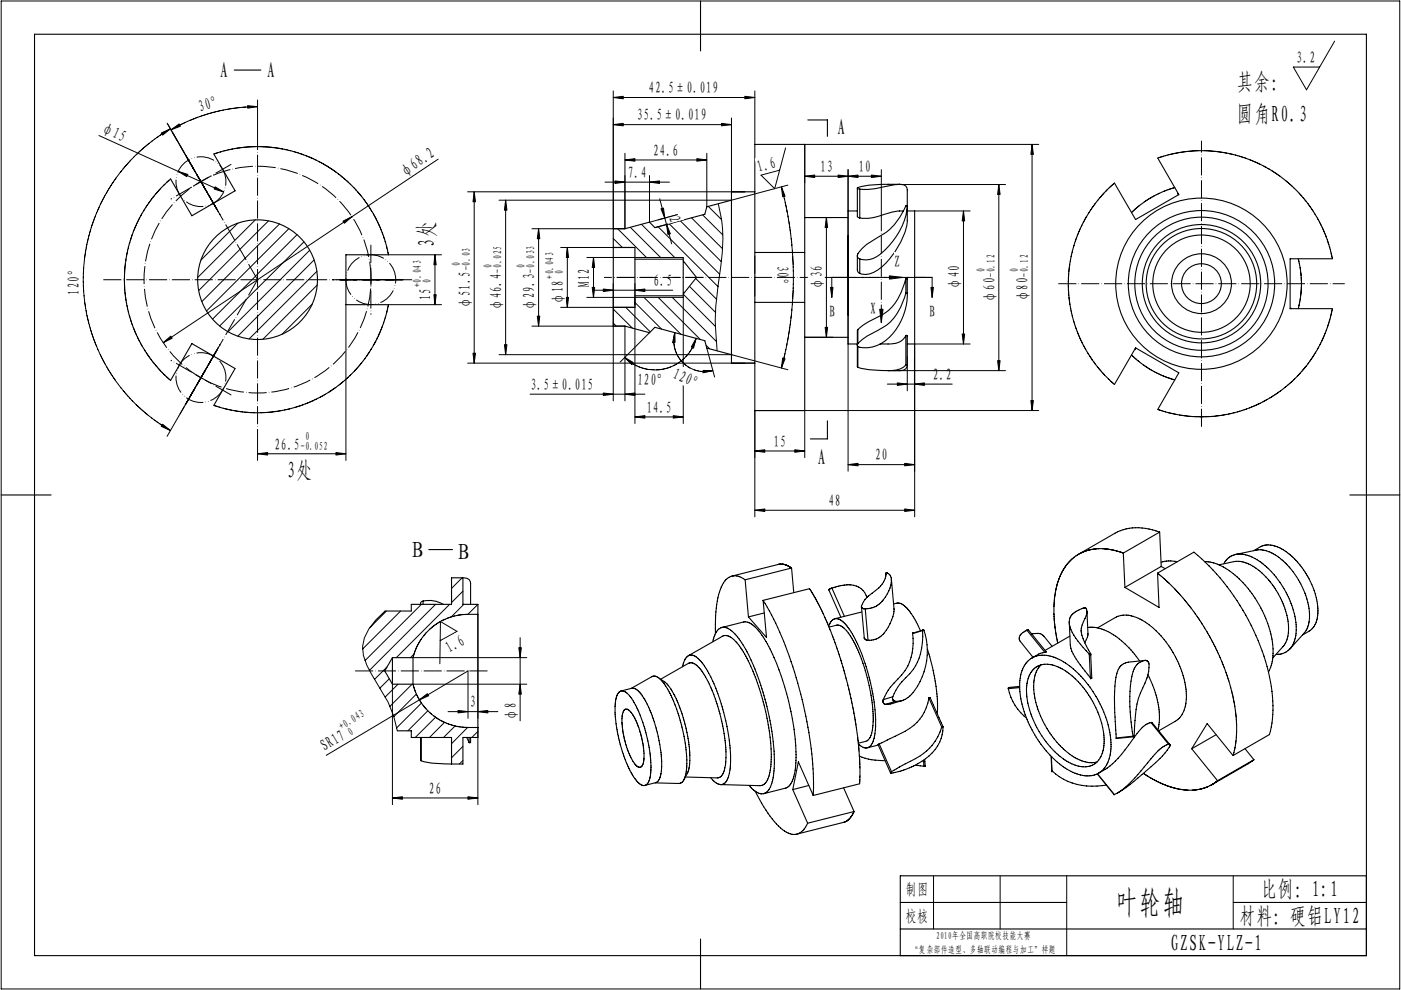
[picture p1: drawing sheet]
<svg xmlns="http://www.w3.org/2000/svg" width="297mm" height="210mm" viewBox="0 0 297 210" stroke-linecap="round" stroke-linejoin="round" font-family="sans-serif">
<g fill="none" stroke="#000" stroke-width=".23">
<path d="M7.3 7.3h282.4v195.4h-282.4zM49.7 14.9h5.6M148.5 .2v10.6M34.1 40l2.1-2 4.5 7.8 9.1-5.3-4.5-7.8 4.5-1.2 4.3-.4 2.5 .1 3.1 .4 2.8 .6 2.3 .8 2.2 1 2.6 1.4 2.4 1.6 1.8 1.6 2.8 3 2.6 3.8 1.9 4.2 1.3 4.4h-9.1v10.6h9.1l-1.1 4-1.6 3.8-1.9 3.1-2.6 3.2-2.1 2-1.9 1.5-2.9 1.8-2.2 1.1-2.4 1-2.4 .6-3.1 .6-2.9 .2h-2.4l-2.4-.3-2.6-.5-2.6-.7 4.5-7.8-9.1-5.3-4.5 7.8-.9-.8-1.7-1.8-1.9-2.2-1.7-2.7-1.1-2.1-1-2.5-.8-3-.5-2.7-.2-2.6v-2.9l.3-2.4 .5-2.6 1.1-3.3 1.2-2.6 1.4-2.5 1.6-2.2zM160 30.6h10.6v56.5h-10.6zM171.3 25.4h4.1v3.5M181.8 39.9v6l.5 .3M181.8 39.9l.5 .2M188.3 39.1h2.5M188.4 39.1a16.6 16.6 0 0 0-6.6 .8M190.8 39.1a1.35 1.35 0 0 1 1.6 1.2v6.5a15.9 15.9 0 0 1-7.2 11l-1 .3-.9 .1-1-.2M190.8 39.1l-1 .1a26.8 26.8 0 0 1-7.5 .9"/>
<path d="M249.1 39.8l-2.4 .8-2.5 1.2-2.7 1.9-1.6 1.4M130 52.5h4.6v12.7h-4.6M134.6 55h10.3M144.9 54.6v8.5M144.9 55.3l2.8 3.5-2.8 3.6M155.1 42.5l-5.2 1.4-.5 1.5-10.5 2.9-1.2-1.2-5.2 1.4h-2.5v20.7h2.5l5.2 1.4 1.2-1.2 10.5 2.9 .5 1.5 5.3 1.5M160 40.7h-4.9v36.3h4.9M160 53.6h10.6M170.6 46.1h9.2M176.4 58.8h3.5M181.8 54.2a8.3 8.3 0 0 1 4.3-3.8 13.4 13.4 0 0 0 6-6.8h.2a14.4 14.4 0 0 1-6.4 10.8 4.3 4.3 0 0 1-3.6 .5M181.8 54.2a.65 .65 0 0 0 .5 .7"/>
<path d="M181.8 54.2v3.3l.5 .5M181.8 44.7h-2v28.3h2M182.3 40.1v6.1M182.3 54.9v3.1M191.5 44.7a24.8 24.8 0 0 0-6.5 1.5l-1.7 .1-1-.1M192.1 59.1a11.9 11.9 0 0 1-4.8 7.5 23.9 23.9 0 0 0-5.4 3.3M192.1 59.1l.2-.1 .1 .2M192.1 59.1v3.1M192.4 59.1v3.1M192.4 44.7h1.5v28.3h-1.5M194.1 58.8h3.5M234.9 40.1l1.4-1.3 4.5 7.8 9.1-5.3-4.4-7.8 3.5-.9 2.6-.5 2.4-.1 3.9 .1 2.6 .5 2.4 .5 2.5 .9 4.3 2.2 2.9 2.2 1.9 1.6 2.8 3.2 2.3 3.5 1.8 4.2 1.1 4h-9v10.6h9l-1.1 3.9-1.5 3.6-2.1 3.5-2.7 3.2-2.1 2-2.1 1.6-2.3 1.5-2.3 1.2-2.3 .8-3 .9-3.4 .6-2.6 .1-4.6-.3-2.6-.6-2.3-.7 4.4-7.7-9.1-5.3-4.5 7.8-1.3-1.2-1.5-1.6-1.9-2.5-1.4-2.2-1.2-2.4-.9-2.2-.9-3.1-.5-3.1-.2-2.6 .2-3.7 .4-2.6 .7-2.8 1-2.5 1.4-2.8 1.4-2.3 1.6-2.1z"/>
<path d="M249.8 41l.1 .3M275.2 54.9l.5 2.2 .2 2.6-.1 2.7-.6 3.1M134.6 62.7h10.3M160 64.1h10.6M170.6 71.5h9.2M181.9 69.9v8M181.9 69.9v3M181.9 73.5v4.4M192.1 62.2a11.6 11.6 0 0 1-7.5 8.7l-1.4 .8-1.3 1.2M192.1 62.2l.2-.1a12.1 12.1 0 0 1-5.4 10.7 5.8 5.8 0 0 1-5 .7v-.6M192.1 71.2a3.6 3.6 0 0 1-3.8 1.8h-1.7M192.1 71.2h.3"/>
<path d="M192.1 77.4a5.3 5.3 0 0 1-4.5 1.2l-3.4-.2-2.3-.5M192.1 77.4h.3M192.1 71.2v6.2M192.4 77.4a1.29 1.29 0 0 1-1.6 1.2h-2.5M192.4 71.2v6.2M239.9 75.3l1.6 1.4 2.7 1.9 2.3 1.1 2.6 .9M240.8 73.8l-.2 .2M273.5 65.4l.3 .1M175.4 89.3v3.8h-3.6M.3 105h10.5M90.9 116.6h5M165.8 119.6l-.7 .1-9.9 2.5"/>
<path d="M165.8 119.6v.1M165.8 119.7h.3M166.1 119.7h.1M166.1 119.7l1.7 .8M166.3 119.7h.1M166.5 119.8h.1M166.9 120h.1M228.7 117.5l-1.5 1.1-1.2 1.3-1.2 2.1-.8 2.5-.4 2.5-.1 3.2 .2 2.9 .6 3.3M238.2 117.3l-3.1-.8-2.2-.1-2.2 .3-2 .8M238.2 117.3l.3 7.3M245.9 112.9a11.1 11.1 0 0 0-9.5 .2l-7.7 4.4M245.9 112.9l-7.7 4.4"/>
<path d="M245.9 112.9l.3 7.2M249.6 119.1a6.6 6.6 0 0 0-3.4 .2M255.4 119.1a12 12 0 0 1 8.1 4.5 23.2 23.2 0 0 1 6.4 15 8.1 8.1 0 0 1-1 3.9M258.4 119.8l3.2-.7a7.8 7.8 0 0 1 6.5 3 16.7 16.7 0 0 1 5.1 12.2l-.3 1.2-.4 1-2.6 3.1M262 117.6l4.3-.9a7.4 7.4 0 0 1 6.1 2.6 16.6 16.6 0 0 1 5.2 12.2l-.3 1.5-.5 .9-3.3 3.7a3.7 3.7 0 0 1-3 1.2M262 117.6a8.5 8.5 0 0 1 6.9 3 18.7 18.7 0 0 1 5.9 13.8l-.5 2-.6 1M262 117.6a3.6 3.6 0 0 0-2.5 2M265.8 116.8l1.4-.8a5.1 5.1 0 0 1 5.5 1 16.8 16.8 0 0 1 6.7 13.1 4.5 4.5 0 0 1-1.9 3.8l-1.3 .8M286.2 105h10.6M83.2 139.5h4.4M83.2 139.5l-1.6 2.8 1.6 2.8M83.2 139.5v5.6"/>
<path d="M87.6 139.5v5.6M89.7 127.5l1.3-.1 1.2 .1 1.8 .7M89.7 127.5l-.4 .2-.1 .5M89.7 127.5v.7M98.1 122.6a1.36 1.36 0 0 1 1.7 1.1v4.5M98.1 122.6v5.6h3.2v28.2h-3.2v5.7h-2.4M98.1 122.6h-2.4v5.6h-8.5v1.4h-5.6M101.3 130.3h-3.1l-1.9 .4-2.4 .8-1.8 1.1-1.8 1.7-.9 1.2-1 1.6-.8 2.4M145.9 139.1a2.14 2.14 0 0 1 2.5 1 30.5 30.5 0 0 1 5.5 12.8 28.4 28.4 0 0 1 .7 11.4l-.2 .6a1.78 1.78 0 0 1-1.6 1.5M145.9 139.1l7.2-4.1a2.17 2.17 0 0 1 2.7 .9 29.2 29.2 0 0 1 5.6 11.6 39.9 39.9 0 0 1 1.9 15.9 3.6 3.6 0 0 1-1.8 3.2l-8.7-.2M145.9 139.1l-.6 .7-.6 1.6M153 133.1a3.4 3.4 0 0 0-1.9 3"/>
<path d="M153 133.1a3.4 3.4 0 0 1 3.1 1.7 40.4 40.4 0 0 1 6.5 15 39.7 39.7 0 0 1 1.2 15.6 3.4 3.4 0 0 1-1.9 2.9M153 133.1l4.6-1.2a3.5 3.5 0 0 1 3.1 1.7 41.6 41.6 0 0 1 6.7 15.8 38.6 38.6 0 0 1 1 14.9 3.4 3.4 0 0 1-1.9 2.9l-4.6 1.1M155.2 122.2a4.4 4.4 0 0 0-2.7 3.4 27.2 27.2 0 0 0-.8 8.8M155.2 122.2a3.3 3.3 0 0 1 2.8 .8M158 123l.7 7.9M161.8 127.3a79.1 79.1 0 0 1 9.5 27 64.4 64.4 0 0 1 1.1 14.4M161.8 127.3l9.8-2.4 .3 .3 1.8 3.2 1.5 3.2 1.6 4.1 1.4 4.1 2.2 8.4 .9 4.3 .7 5.1M161.8 127.3l.7 7.9-3.8-4.3M162 130l-3.3 .9M167.1 120v.1M167.8 120.5l-9.8 2.5M167.8 120.5l.5 5.2"/>
<path d="M175.7 125.1h.1M175.7 125.1l2.6 5.8M175.8 133l1.9-.4a5.1 5.1 0 0 1 3 2.9 37.2 37.2 0 0 1 4.3 18.7l-.3 1.8-.6 .9-.5 .3-1.6 .4M176.1 124.8l-.4 .3M176.1 124.8h.1M176.3 124.8h-.2M176.3 124.8h.1M176.4 124.7l1.7-.5a4.5 4.5 0 0 1 5.7 2.5M176.4 124.7l2.6 6M176.4 124.7l-.1 .1M177 131.2a2.24 2.24 0 0 0-1.3 1.6M177 131.2a3.3 3.3 0 0 1 2.8 1.9 38.8 38.8 0 0 1 5.4 15.2 18.4 18.4 0 0 1-.2 9.2 1.73 1.73 0 0 1-1.1 1.1"/>
<path d="M182.6 128.7h.1M182.6 128.7l.4 .4h.4M182.6 128.7l.6 6.6M182.7 129.8l-5.7 1.4M183.2 135.3l.4 .4 .4 .1M183.2 135.3h.1M183.4 129.1l.6 6.7M183.7 135.7v.1M187.8 121.6a4.3 4.3 0 0 1-2.2 3.7l-.7 .5a4.8 4.8 0 0 0-2.3 2.9M187.8 121.6v.3M187.9 121.6h-.1M187.9 121.5h.1"/>
<path d="M187.9 121.5v.1M188 121.5h.1M188.1 121.5h.1M188.1 121.5l.7 .7 .2 .7M189 122.9l.5 6.2a8.2 8.2 0 0 1-3.4 6.3l-1 .3-1.1 .1M189 122.9a6.6 6.6 0 0 1-4.1 6l-1.5 .2M189.5 128.1l.6-.2a3.3 3.3 0 0 1 2.9 1.9l1.1 1.8 1.1 2.2M193.5 134.4a11.4 11.4 0 0 1-4 10.5l-1.2 1.5-1 2M193.5 134.4h.1M193.5 134.3h.1M193.6 134.3h.1M193.6 134.3l-.1 .1"/>
<path d="M195.6 133.8a12.1 12.1 0 0 1-4.4 10.8l-.9 1.2-1 2M195.6 133.8l-2.1 .6M195.6 133.7v.1M195.6 133.7h.1M195.7 133.6h.1M195.7 133.6l-.1 .1M195.7 133.6l-2.1 .7M195.8 133.6l.1 .1M195.8 133.6h.1M195.9 133.7h.1M195.9 133.7a13.9 13.9 0 0 1-3.4 14.2l-1.2 .7M196.6 137.6a39.6 39.6 0 0 1 2.1 13.8"/>
<path d="M217.7 133.7h.1M217.7 133.7a2.06 2.06 0 0 0-1.6 1.9l2.9 3.8M217.7 133.7l3.8 4.7M217.7 133.7l-.5 .3M217.8 133.7h.1M217.9 133.6h.1M217.9 133.6l-.1 .1M218 133.6h.1M218 133.6l-.3 .1M218 133.6l3.8 4.6M218.7 134.5l.3-.1a2.16 2.16 0 0 1 2.3 .6l1.8 2.1M218.8 139.6a6.5 6.5 0 0 1 6.7 .8 22.8 22.8 0 0 1 10 18.5 6.1 6.1 0 0 1-2.6 5.1"/>
<path d="M218.8 139.6a6.5 6.5 0 0 0-2.6 6.1 23 23 0 0 0 10.5 17.7 6.4 6.4 0 0 0 6.2 .6M221.5 138.4h.1M221.5 138.4l-1.3 .3-1.4 .9M221.5 138.3h.1M221.5 138.3v.1M221.6 138.3h.1M221.7 138.3h.1M221.7 138.3h-.1M221.8 138.2h.1M221.8 138.3h-.1M226.7 132.1l.2 4.7a12.2 12.2 0 0 0 3.2 5.5l1.1 1.5M226.7 132.1a9.2 9.2 0 0 0 3 5.2l1.2 1.4"/>
<path d="M226.8 134.9l-5.2 3M230.1 129h.1M230.2 129h-.6a4.8 4.8 0 0 0-2.8 2.1l-.1 1M230.2 129l.1 .1M230.3 129.1h.1M230.3 129.1l.2 .6M230.5 129.7l-.5 1.5a4.5 4.5 0 0 0 0 5l1.2 2.5M230.5 129.7l.2 4.8M230.6 133.1a10.3 10.3 0 0 1 8 3.5l1.6 1.7 1.4 1.9M230.7 134.5h.1M230.7 134.5l-.1 .6-.7 1.2M230.9 138.7l.3 5.1"/>
<path d="M230.9 138.7h.1M231 138.7v.1M231 138.8h.1M231 138.8h.2M231.2 138.8h.1M231.2 138.7h.1M231.2 138.7v.1M231.2 138.7l.3 5.1M232.7 133.2l3.8-2.2a5.8 5.8 0 0 1 6 .7 20.7 20.7 0 0 1 9 16.7 5.5 5.5 0 0 1-2.3 4.6l-3.5 2M245.4 121.6l7.7-4.5a47.9 47.9 0 0 1 16.7 30.6 22.2 22.2 0 0 1-.7 8.1l-7.7 4.5M245.4 121.6l3.7 3.3 4 4.8 3.3 5.2 2.7 5.4 1.8 5.3 1 5.1 .3 3-.1 2.5-.2 1.9-.5 2.2M245.4 121.6l.3 7.2-7.2-4.2"/>
<path d="M246.2 120.1l-7.7 4.5M246.2 120.1l.8 .5M83.2 145.1h4.4M84.2 155h3v1.4h8.5v5.7M87.6 145.1l.8 2.4 1 1.6 1.8 2.1 1.6 1.3 1.9 .9 1.8 .6 2.1 .3h2.7M89.2 156.4v4.9l.1 .1M89.3 156.4v5M99 156.4l.5 1.1M99.5 156.4v1.1M99.8 157.4l-.3 .1M99.8 156.4v1.1M131.7 146.6a2.76 2.76 0 0 0-1.3 2.6 28.8 28.8 0 0 0 4.4 16.2l1 .9 .5 .3h.4"/>
<path d="M131.7 146.6l.1-.1a4.2 4.2 0 0 1 2.8 2.8 29.3 29.3 0 0 1 3.3 15.3l-.5 1.5-.7 .5M131.7 146.6l2.3-.6a2.89 2.89 0 0 1 2.4 1.9 29.2 29.2 0 0 1 3.7 16.2l-.2 .9a1.42 1.42 0 0 1-.9 1l-2.3 .6M132.3 150.6a.87 .87 0 0 1 1.4 .4l.9 1.3 .8 2 .6 2.1 .5 2.6a4.6 4.6 0 0 1-.6 3.7 1.47 1.47 0 0 1-1.6-1.1l-.8-1.5-.7-1.7-.5-1.9-.4-2.3a6.1 6.1 0 0 1 .4-3.6zM139.5 143.7a14.9 14.9 0 0 1 4.1 7.2 29.8 29.8 0 0 1 1.8 13.4l-.4 1.1M139.5 143.7l1.3 .8a11.7 11.7 0 0 1 3.2 5.3l.5 1.2a26.2 26.2 0 0 1 1.5 12.3l-1 2.1M139.5 143.7a1.21 1.21 0 0 0-1.3-.2l-4.4 2.5M140.1 144.1l5.9-3.4a1.57 1.57 0 0 1 1.8 .5 22.9 22.9 0 0 1 4.7 9.7 27.9 27.9 0 0 1 1.1 12.2l-.2 .8a1.45 1.45 0 0 1-1.3 1.1l-6.8-.2M182 157.6l.3 4.5v4.1l-9.9 2.5M182 157.8l.2 .2a2.01 2.01 0 0 0 1.5 .6l2.5-.6M186.3 157.9h-.1l2.6 6M186.3 157.8v.1M186.4 157.8h-.1"/>
<path d="M186.4 157.8l2.6 5.9M187.3 148.4a.69 .69 0 0 0 .4 1M189.3 147.8a.73 .73 0 0 0 .3 .9l.2 .1M189.3 147.8l-2 .6M189.7 148.7h.1M189.8 148.8l-2 .6M191.3 148.6l-1.5 .2M191.3 148.6l-2.5 .7-1.1 .1M197 148.1h.1M197 148.1a9.7 9.7 0 0 1-6.2 7.5l-4.4 2.2M197 148.1l2.7 6.1M197 148h.1"/>
<path d="M197.1 148h-.1M197.1 147.9l.1 .1M197.1 147.9v.1M197.2 148h.1M197.2 148l2.7 6.2M199.7 154.2h.1M199.7 154.2a11.4 11.4 0 0 1-6.7 7.3l-4 2.2M199.7 154.1h.1M199.7 154.1h.2M199.9 154.1h.1M199.9 154.1a8.3 8.3 0 0 1-4.5 7.4 16.8 16.8 0 0 1-6.4 2.5h-.1M213.8 146.1a10.7 10.7 0 0 0 3.8 6.2"/>
<path d="M213.8 145.9h.1M213.8 145.9v.2M213.9 145.8h.1M213.9 145.8l-.1 .1M216.2 145.8l-2.4 .3M216.2 145.6l-2.3 .2M219 142.1a4.6 4.6 0 0 1 5.8-.4 19 19 0 0 1 9.3 16.4 4.4 4.4 0 0 1-3.9 4.5 9.8 9.8 0 0 1-7.1-3.8 18.9 18.9 0 0 1-5.4-13.4l.4-1.7zM220.7 141a7.9 7.9 0 0 0-1.3 7.1 19.5 19.5 0 0 0 9.3 13 5.6 5.6 0 0 0 3.9 .5M231.2 143.8h.1M231.3 143.8h.1M231.3 143.8l.1 .1M231.4 143.8v.1"/>
<path d="M231.4 143.8h.1M231.5 143.8h.1M231.5 143.8h-.1M236.7 156.5v.1M236.7 156.6h.1M240.2 156.1v.1M240.2 156.1l-3.5 .4M240.2 156.2l.1 .1M240.3 156.3h.1M240.3 156.3l-3.6 .3M240.4 156.2h.1M240.4 156.2l-.1 .1"/>
<path d="M240.5 156.1l-.1 .1M240.5 156.1h.1M242.7 140.1a.84 .84 0 0 1 .9 .8v.7a13.2 13.2 0 0 1-1.8 5.4 29.8 29.8 0 0 0-1.3 9.1M242.7 140.1a3.5 3.5 0 0 0-2.7 3.3 37.6 37.6 0 0 0 .2 12.7M242.7 140.1l-3.5 .3a2.87 2.87 0 0 0-2.4 2.4 42.6 42.6 0 0 0-.2 12l.1 1.7M243.4 143.2a17.3 17.3 0 0 1 2.1 11.6M244 153.2a5.2 5.2 0 0 0-2.9 2.4 29.2 29.2 0 0 1-6.3 7.3l-1.9 1.1M244 153.2h.1M244 153.2l3.8 4.7M244.1 153.2l.2 .1M244.1 153.2h.1M244.3 153.3h.1"/>
<path d="M244.3 153.3l3.7 4.6M247.8 157.9h.2M247.8 157.9a7.9 7.9 0 0 0-3.8 3 34.6 34.6 0 0 1-6.6 7M248 157.9h.1M248 157.9v.3a4.7 4.7 0 0 1-1.5 2.1l-2.4 2.3a54.2 54.2 0 0 1-6.7 5.3M248.1 158.1h-.1M252.7 158.8l3.2-5.3 5.5 6.8M252.7 158.8l5.4 6.8M257.8 155.8l-5.1 3M264 158.8l1.9 2.3M89.3 161.4a22.3 22.3 0 0 0 6.4 .7M145 165.4l-.4 .5-.6 .3-5.1-.1"/>
<path d="M150.7 165l1 1 1.1 .4M158.8 166.6l1.3 1.2M160.1 167.8a2.31 2.31 0 0 0 1.8 .5M160.1 167.8a22.5 22.5 0 0 0 6.2 8.5l1.6 .7 1.1-.1M168.1 167.5l1.2-5.9 3.1 7.1M168.1 167.5l3.1 7.1M171.2 174.6a3.6 3.6 0 0 1-2.2 2.3M171.5 166.6l-3.4 .9M178.9 167.1l2.2 5M179.4 174.2h-.1M179.6 174.1l-.7 .3-9.9 2.5M179.7 174.1h-.1"/>
<path d="M179.7 174h.1M179.8 173.9h.1M179.9 173.9l-.2 .2M181.1 172.1l-.6 1.1-.6 .7M181.1 172.1l-9.9 2.5M182.1 160.3l2 .7 3.6 .4M188.8 163.9h.1M188.8 163.9v.1M188.8 164h.1M189 163.7h-.1M189 163.7l-.2 .2M194.1 162.3l1.8 .2"/>
<path d="M195.8 161.2l.1 1.3M196 161.1l.2 1.4M196.2 162.5h.1M196.1 162.5h-.2M222.9 160.4l.2 3.1M222.9 160.5l.2 3M223 163.4h.1M223 163.5h.1M223.1 163.5a13 13 0 0 0 11.5 3M232.6 164.1l3.6 4.5M232.7 164.1l3.6 4.4M236.2 168.6h.1"/>
<path d="M236.2 168.5h.1M237.4 167.9l-1.1 .6M242.4 164l1.9 1.2 2.9 1.4 2.2 .7 1.7 .2 1.7 .1 2.1-.3 2.1-.9 1.1-.8M265.9 161.1l-7.8 4.5M265.9 161.1l-1.3 .9-7.7 4.4M148.5 199.2v10.6M190.9 197h98.8M190.9 191.4h35.3M261.5 191.4h28.2M289.7 185.8h-98.8v16.9"/>
<circle cx="54.6" cy="59.3" r="12.7"/>
<circle cx="254.7" cy="60.2" r="4.2"/>
<circle cx="254.7" cy="60.2" r="14.1"/>
<circle cx="254.7" cy="60.2" r="11.7"/>
<circle cx="254.7" cy="60.2" r="18.2"/>
<circle cx="254.7" cy="60.2" r="12.6"/>
<circle cx="254.7" cy="60.2" r="15.5"/>
<circle cx="254.7" cy="60.2" r="10.3"/>
<circle cx="254.7" cy="60.2" r="6.3"/>
</g>
<g fill="none" stroke="#000" stroke-width=".21">
<path d="M.3 .2h296.5v209.6h-296.5zM130 19.3v29.2h-17.2M160 19.3v11.3M283 8.7l-6 10.3-2.8-4.8h5.6M21 28.7l26.4 12M35.4 26.1l2.5 4.4M35.6 26.3l3.7 6.4M36.1 27.3l-3.8 2.6-3.4 2.9-3.4 3.8-2.4 3.4-2.4 4.5-1.5 4.4-1 4.3-.6 5.7 .4 5.3 .8 4.3 1.5 4.4 1.9 4.3 2.3 3.5 1.7 2.2 1.9 2.2 3.3 3 2.4 1.8 2.3 1.4M54.6 22.6l-4.6 .3-5.1 1-4.5 1.6-4.1 2M54.6 21.2v6.8M92.9 33.8l-58.3 38.9M128.3 38.6h13.6"/>
<path d="M130 20.7h30M130 26.4h25.1M132.5 32.5v16M132.5 33.9h17.4M137.7 37.2v9.9M149.9 32.5v11.4M155.1 25v15.7M165.7 39.6l1 4.3 .8 4.4 .5 4.8 .2 4.5-.1 5.7-.5 4.8-.8 5-1.1 5M166.6 31.4l-2.3 8.6-2.9-2.9 3.9-1M167 39.3l-11.9 3.2h-49.3M170.6 37.4h16.3M179.8 36v22.8"/>
<path d="M186.9 36v9.2M190.5 39.1h22.7M211.8 39.1v39.5M218.8 30.6v56.5M220.2 30.6h-49.6v8.2M50.4 47.3l-7.8 7.9M54.1 46.6l-12.2 12.2M56.9 46.8l-14.8 14.8M59.3 47.5l-16.5 16.5M61.3 48.5l-17.5 17.5M63 49.8l-17.9 17.9M64.4 51.3l-17.8 17.9"/>
<path d="M65.7 53.1l-17.4 17.3M66.6 55.1l-16.2 16.2M67.2 57.5l-14.4 14.4M82.4 54h11.2M92.2 54v10.6M99.1 40.7h58.8M100.5 40.7v36.3M107.2 42.5v32.7M114.2 48.5v20.7M118.9 52.5h11.1M120.3 52.5v12.7M124.4 54.6h20.5"/>
<path d="M125.8 54.6v8.5M130 50.6l1.9 1.9M131 48.5l6.1 6.1M133.6 48.2l6.5 6.4M136 47.6l7 7M139.5 48.1l12.8 12.7M139.6 46.6l4-1.1-6.1 1.7M139.9 42.2l2.5 9.5M141.9 47.5l10.7 10.6M142.7 47.2l-3.8 1.1M144.2 46.8l8.7 8.7M146.6 46.2l6.6 6.5"/>
<path d="M147.5 59.1l4.5 4.4M149 45.6l4.2 4.2M150.2 43.8l2.7 2.7M152.3 43.2a35.2 35.2 0 0 1 .2 15.4l-.7 6.1a48.5 48.5 0 0 0 .2 9.7M170.6 46.1h6M175.2 46.1v25.4M176.4 58.8v4.3M193.9 44.7h11.8M197.6 58.8v4.3M204.3 44.7v28.3M66.2 64.5l-6.4 6.4M67.3 60.4l-11.6 11.6"/>
<path d="M73.3 64.6v33.1M82.4 64.6h11.2M99.1 77h60.9M105.8 75.2h49.3l11.9 3.2M112.8 69.2h17.2M118.9 65.2h11.1M124.4 63.1h20.5v26.7M125.8 61.6h16.8M130 65.6l4.1 4M130 68.5l.7 .7M130 60.2v24.8M132.5 69.2v15.8"/>
<path d="M132.7 65.2l5.2 5.2M134.6 64.2l5.7 5.6M134.6 60.2v29.6M136.5 63.1l7.9 7.8M137.7 70.6l-6.2 6.2M139.5 63.1l9 8.9M142.5 63.1l9.4 9.4M143.1 70.5a6.6 6.6 0 0 0 8 8.1M144.9 62.4l6.8 6.9M146.2 60.7l5.5 5.6M147.6 71.8l-.2 .6a9.1 9.1 0 0 1-14.9 3.4M149.7 73.2l.7 .8"/>
<path d="M149.9 73.8l1.6 6.2M170.6 71.5h6M179.8 66.9v33M189.1 78.6h24.1M192.4 75.6v7.3M193.9 75.9v7M205.7 73h-11.8v36.6M37.9 88.2l-2.5 4.3M54.6 92.7v5M54.6 96.2h18.7M112.4 83.6h24.3M134.6 88.4h10.3"/>
<path d="M160 95.7h10.6M170.6 87.1v10M179.8 98.6h14.1M188.1 81.5h13.8M220.2 87.1h-60.2v22.5M160 108.2h33.9M81.6 129.6a11.7 11.7 0 0 0-4.7 7.5l.1 1.9 .8 2.1 4.5 7.8 1.2 2.9 .7 3.2M81.9 129.6l-3.4 3.5M84.9 129.6l-8 8M87.6 139.5h24.1M87.8 138.7l-.8 .8M89.3 128.2l-11.9 11.9"/>
<path d="M92.3 128.2l-14 14M93.3 135.9l3.6-2-3.5-2.1-.1 9M95.3 128.2l-11.3 11.3M98 122.6l-2.3 2.2M98.1 125.4l-2.4 2.4M98.3 128.2l-2.6 2.7M101.3 128.2l-2.1 2.1M101.3 130.3v22.1M110.3 135.3v17.6M82.1 141.4l-2.7 2.7M82.5 144l-2 2M83.2 145.1v25.6"/>
<path d="M84.4 145.1l-2.7 2.7M87.4 145.1l-4.7 4.7M87.6 145.1h24.1M88.3 147.2l-4.8 4.8M89.4 149.1l-5.3 5.3M90.7 150.7l-4.2 4.3M92.3 152.1l-4.2 4.3M94.3 153.2l-3.2 3.2M95 150.9h10.6M96.5 154l-2.5 2.4M98.1 158.3l-2.4 2.4M99.2 154.3l-3.5 3.4"/>
<path d="M99.2 152.4v-10.1l-30 17.9M101.3 155.1l-1.3 1.3M101.3 154.3v16.4M83.2 169.2h18.1M98.1 161.3l-.7 .8M197.9 185.8v11.2M212 185.8v11.2M226.2 185.8v16.9M261.5 185.8v11.2"/>
</g>
<g fill="none" stroke="#000" stroke-width=".21" stroke-dasharray="3.8 .5 .1 .5" stroke-linecap="butt">
<path d="M39.3 32.7l7.4 12.9M40.2 34.3l5.6 9.8M49 34.8l-12.8 7.4M54.6 28v64.7M46.4 45l-8.5-14.5M54.6 59.3l-18-31.2M54.6 59.3l-16.7 29M78.6 51.9v14.8M83.5 59.3h-11.3M85.3 59.3h-14.8M85.6 59.3h-14.5M88.7 59.3h-67.3"/>
<path d="M149.1 58.8h-21M160 54.2v10M186.9 45.2v23.3M196.1 58.8h-19.7M197.6 58.8h-67.6M46.4 73.6l-8.5 14.6M224.4 60.2h60.7M39.3 85.9l7.4-12.8M40.2 84.3l5.6-9.8M49 83.8l-12.8-7.4M254.7 90.5v-60.7M75.3 142.3h28.2"/>
<circle cx="54.6" cy="59.3" r="24.1"/>
</g>
<g fill="#000" stroke="#000" stroke-width=".21">
<path d="M34.2 28.2l1.9-.9-1.6 1.4zM36.3 27.5l1.7-1.2 .2 .5zM37.8 36.4l2 .6-.2 .5zM45.6 39.6l1.8 1.1-2-.6zM52.5 22.4l2.1 .2-2.1 .3zM130.4 38.4l2.1 .2-2.1 .3zM130 20.7l2.1-.3v.6zM130 26.4l2.1-.2v.5zM132.5 33.9l2.1-.2v.5zM137.7 38.6l2.1-.2v.5zM147.7 33.7l2.2 .2-2.2 .3zM153 26.2l2.1 .2-2.1 .3z"/>
<path d="M157.9 20.4l2.1 .3-2.1 .3zM170.6 37.4l2.1-.3v.6zM177.7 37.1l2.1 .3-2.1 .3zM179.8 37.4l2.1-.3v.6zM184.7 37.1l2.2 .3-2.2 .3zM218.8 30.6l.3 2.1h-.5zM72.7 46.9l1.9-.9-1.6 1.3zM92.2 54l.3 2.2h-.6zM100.5 40.7l.3 2.1h-.5zM107.2 42.5l.3 2.1h-.5zM114.2 48.5l.2 2.1h-.5zM120.3 52.5l.2 2.1h-.5z"/>
<path d="M125.8 54.6l.3 2.1h-.5zM140.1 44.3l.6-.2 .2 2.1zM141.3 47.6l.8 2-.5 .1zM165.7 39.6l.8 2-.6 .1zM175.2 46.1l.3 2.2h-.6zM188.6 58.5l2.8 .3-2.8 .4zM204.3 44.7l.2 2.2h-.5zM211.8 39.1l.2 2.2h-.5zM34.6 72.7l1.6-1.4 .3 .4zM91.9 62.5h.6l-.3 2.1zM100.3 74.9h.5l-.3 2.1zM107 73.1h.5l-.3 2.1z"/>
<path d="M113.9 67.1h.5l-.2 2.1zM120 63.1h.5l-.2 2.1zM125.6 61h.5l-.3 2.1zM127.9 61.3l2.1 .3-2.1 .2zM132.5 75.8l1.8 1.1-.3 .4zM134.6 61.6l2.1-.3v.5zM143.1 70.5v2.1l-.5 .1zM147.6 71.8l-.6 2.1-.4-.3zM149.1 78.6h2l-2.1 .5zM165.9 75.9l.6 .2-.8 2zM174.9 69.4h.6l-.3 2.1zM176.1 61h.5l-.2 2.1z"/>
<path d="M186.5 65.6h.7l-.3 2.8zM197.4 61h.5l-.3 2.1zM204 70.8h.5l-.2 2.2zM211.5 76.5h.5l-.2 2.1zM34.5 90l1.6 1.3-1.9-.9zM54.6 96.2l2.1-.2v.5zM71.2 96l2.1 .2-2.1 .3zM127.9 83.4l2.1 .2-2.1 .3zM132.5 83.6l2.1-.2v.5zM134.6 88.4l2.1-.2v.5zM142.7 88.2l2.2 .2-2.2 .3zM160 95.7l2.2-.3v.5z"/>
<path d="M168.5 95.4l2.1 .3-2.1 .2zM179.8 98.6l2.1-.3v.5zM190.2 81.2l2.2 .3-2.2 .2zM191.8 98.3l2.1 .3-2.1 .2zM193.9 81.5l2.1-.3v.5zM218.6 85h.5l-.3 2.1zM160 108.2l2.2-.3v.6zM191.8 107.9l2.1 .3-2.1 .3zM110 137.4h.5l-.2 2.1zM88.9 148.4l1.7-1.3 .3 .5zM97.1 150.7l2.1 .2-2.1 .3zM101.3 150.9l2.1-.2v.5z"/>
<path d="M110.3 145.1l.2 2.1h-.5zM83.2 169.2l2.1-.2v.5zM99.2 169l2.1 .2-2.1 .3z"/>
</g>
<g fill="#fff" stroke="#fff" stroke-width=".21">
<path d="M161.4 37.1l3.9-1-1 3.9z"/>
<path d="M93.4 131.8l3.5 2.1-3.6 2z"/>
<path d="M164.1 91.8h2.5v3.4h-2.5z" fill-rule="evenodd"/>
<path d="M177.6 24.4h1.6v4.8h-1.6z" fill-rule="evenodd"/>
<path d="M141.4 46.3l3.3-.9 .3 1.1-3.3 .9z" fill-rule="evenodd"/>
<path d="M133.2 34.8h3.9v3.4h-3.9z" fill-rule="evenodd"/>
<path d="M138.6 30.1h5.2v3.4h-5.2z" fill-rule="evenodd"/>
<path d="M137.6 16.9h14.9v3.3h-14.9z" fill-rule="evenodd"/>
<path d="M135.1 22.6h14.9v3.4h-14.9z" fill-rule="evenodd"/>
<path d="M112.5 79.8h13.5v3.4h-13.5z" fill-rule="evenodd"/>
<path d="M95.8 52.4h4.3v12.9h-4.3z" fill-rule="evenodd"/>
<path d="M102.5 51.9h4.3v13.9h-4.3z" fill-rule="evenodd"/>
<path d="M109.5 51.9h4.2v13.9h-4.2z" fill-rule="evenodd"/>
<path d="M115.6 53.3h4.2v11.1h-4.2z" fill-rule="evenodd"/>
<path d="M138.6 57.7h3.9v3.4h-3.9z" fill-rule="evenodd"/>
<path d="M122 56.9h3.4v3.9h-3.4z" fill-rule="evenodd"/>
<path d="M137.1 84.6h5.3v3.4h-5.3z" fill-rule="evenodd"/>
<path d="M164.4 56.3h3.4v5h-3.4z" fill-rule="evenodd"/>
<path d="M160.1 33.7l3.8-1 .8 3.2-3.7 1z" fill-rule="evenodd"/>
<path d="M173.4 94.4h1.6v4.9h-1.6z" fill-rule="evenodd"/>
<path d="M175.7 104.4h2.5v3.4h-2.5z" fill-rule="evenodd"/>
<path d="M185.6 94.7h2.5v3.4h-2.5z" fill-rule="evenodd"/>
<path d="M174 33.6h2.5v3.3h-2.5z" fill-rule="evenodd"/>
<path d="M197.9 77.7h3.9v3.3h-3.9z" fill-rule="evenodd"/>
<path d="M200.4 56.3h3.4v5h-3.4z" fill-rule="evenodd"/>
<path d="M207.1 53.8h4.2v10.2h-4.2z" fill-rule="evenodd"/>
<path d="M214.1 53.8h4.3v10.1h-4.3z" fill-rule="evenodd"/>
<path d="M87.3 114.1h2.4v4.9h-2.4z" fill-rule="evenodd"/>
<path d="M97 114.6h2.5v4.8h-2.5z" fill-rule="evenodd"/>
<path d="M106.4 149.1h3.4v3.7h-3.4z" fill-rule="evenodd"/>
<path d="M66.9 156.1l9.8-5.9 2.2 3.7-9.9 5.9z" fill-rule="evenodd"/>
<path d="M93.9 135.9l3.4-1.9 1.6 3-3.4 1.9z" fill-rule="evenodd"/>
<path d="M91 165.4h2.5v3.4h-2.5z" fill-rule="evenodd"/>
<path d="M46.7 12.4h1.6v4.8h-1.6z" fill-rule="evenodd"/>
<path d="M56.7 12.4h1.6v4.8h-1.6z" fill-rule="evenodd"/>
<path d="M22.7 25.3l4.5 2.1-1.4 3.1-4.5-2.1z" fill-rule="evenodd"/>
<path d="M84.2 35l6.5-4.4 1.9 2.9-6.5 4.3z" fill-rule="evenodd"/>
<path d="M13.8 56.1h3.4v6.4h-3.4z" fill-rule="evenodd"/>
<path d="M41.7 20.8l4.8-1.3 .9 3.3-4.8 1.3z" fill-rule="evenodd"/>
<path d="M58.3 91.5h11.4v4.3h-11.4z" fill-rule="evenodd"/>
<path d="M60.9 97.3h5.2v4.9h-5.2z" fill-rule="evenodd"/>
<path d="M87.5 55h4.3v8.6h-4.3z" fill-rule="evenodd"/>
<path d="M87.9 47.1h4.8v5.2h-4.8z" fill-rule="evenodd"/>
<path d="M262.4 8.7h20.6v11h-20.6z" fill-rule="evenodd"/>
<path d="M262.4 21.7h14.7v4.8h-14.7z" fill-rule="evenodd"/>
<path d="M182.1 33.6h2.5v3.3h-2.5z" fill-rule="evenodd"/>
<path d="M189.7 53.6h1.1v3.4h-1.1z" fill-rule="evenodd"/>
<path d="M184.6 63.6h1.1v3.4h-1.1z" fill-rule="evenodd"/>
<path d="M171.4 56.3h3.4v5h-3.4z" fill-rule="evenodd"/>
<path d="M192 186.9h4.8v3.4h-4.8z" fill-rule="evenodd"/>
<path d="M192 192.5h4.8v3.4h-4.8z" fill-rule="evenodd"/>
<path d="M236.6 188h14.5v6.8h-14.5z" fill-rule="evenodd"/>
<path d="M248.3 197.5h19.3v4.8h-19.3z" fill-rule="evenodd"/>
<path d="M267.5 186.2h16.2v4.8h-16.2z" fill-rule="evenodd"/>
<path d="M262.9 191.8h25.4v4.8h-25.4z" fill-rule="evenodd"/>
<path d="M198.5 197.4h20v2.1h-20z" fill-rule="evenodd"/>
<path d="M193.3 200.3h30.4v2h-30.4z" fill-rule="evenodd"/>
<path d="M99.7 147.1h1.1v3.4h-1.1z" fill-rule="evenodd"/>
<path d="M135.3 78.6l6.3 .3-.1 3.4-6.4-.3z" fill-rule="evenodd"/>
<path d="M143.7 77.4l5.9 2.6-1.4 3.1-5.9-2.6z" fill-rule="evenodd"/>
</g>
<g fill="none" stroke="#000" stroke-width=".21" stroke-dasharray="3.8 .5 .1 .5 .1 .5" stroke-linecap="butt">
<circle cx="42.6" cy="38.5" r="5.3"/>
<circle cx="78.6" cy="59.3" r="5.3"/>
<circle cx="42.6" cy="80.1" r="5.3"/>
</g>
<text font-size="6.8" x="236.6" y="193.8">叶轮轴</text>
<g font-size="4.8">
<text x="46.7" y="16.6">A</text>
<text x="56.7" y="16.6">A</text>
<text x="262.4" y="19.1">其余：</text>
<text x="177.6" y="28.6">A</text>
<text x="262.4" y="25.8">圆角R0.3</text>
<text x="92.1" y="52.3" transform="rotate(-90 92.1 52.3)">3处</text>
<text x="60.9" y="101.5">3处</text>
<text x="173.4" y="98.6">A</text>
<text x="87.3" y="118.3">B</text>
<text x="97" y="118.7">B</text>
<text x="267.5" y="190.3">比例：1:1</text>
<text x="262.9" y="196">材料：硬铝LY12</text>
<text x="248.3" y="201.6">GZSK-YLZ-1</text>
</g>
<g font-size="3.4">
<text x="274.9" y="13.3">3.2</text>
<text x="42.5" y="23.7" transform="rotate(-15 42.5 23.7)">30°</text>
<text x="137.6" y="19.8">42.5±0.019</text>
<text x="21.4" y="28" transform="rotate(24 21.4 28)">φ15</text>
<text x="135.1" y="25.5">35.5±0.019</text>
<text x="138.6" y="33">24.6</text>
<text x="85.9" y="37.4" transform="rotate(-34 85.9 37.4)">φ68.2</text>
<text x="133.2" y="37.7">7.4</text>
<text x="160.9" y="36.5" transform="rotate(-15 160.9 36.5)">1.6</text>
<text x="174" y="36.5">13</text>
<text x="182.1" y="36.5">10</text>
<text x="141.8" y="46.2" transform="rotate(75 141.8 46.2)">2</text>
<text x="164.8" y="56.3" transform="rotate(90 164.8 56.3)">30°</text>
<text x="174.3" y="58.8" transform="rotate(-90 174.3 58.8)">36</text>
<text x="189.7" y="56.5">Z</text>
<text x="16.8" y="62.5" transform="rotate(-90 16.8 62.5)">120°</text>
<text x="91.4" y="63.6" transform="rotate(-90 91.4 63.6)">15</text>
<text x="99.7" y="65.3" transform="rotate(-90 99.7 65.3)">φ51.5</text>
<text x="106.4" y="65.8" transform="rotate(-90 106.4 65.8)">φ46.4</text>
<text x="113.3" y="65.8" transform="rotate(-90 113.3 65.8)">φ29.3</text>
<text x="119.4" y="64.4" transform="rotate(-90 119.4 64.4)">φ18</text>
<text x="125" y="60.8" transform="rotate(-90 125 60.8)">M12</text>
<text x="138.6" y="60.7">6.5</text>
<text x="174.3" y="61.3" transform="rotate(-90 174.3 61.3)">φ</text>
<text x="203.4" y="61.3" transform="rotate(-90 203.4 61.3)">φ40</text>
<text x="210.9" y="64" transform="rotate(-90 210.9 64)">φ60</text>
<text x="217.9" y="63.9" transform="rotate(-90 217.9 63.9)">φ80</text>
<text x="175.9" y="67.3">B</text>
<text x="184.6" y="66.5">X</text>
<text x="197.1" y="67.2">B</text>
<text x="112.5" y="82.7">3.5±0.015</text>
<text x="135.1" y="81.6" transform="rotate(2 135.1 81.6)">120°</text>
<text x="142.5" y="80.2" transform="rotate(23 142.5 80.2)">120°</text>
<text x="197.9" y="80.6">2.2</text>
<text x="137.1" y="87.6">14.5</text>
<text x="58.3" y="95.4">26.5</text>
<text x="164.1" y="94.8">15</text>
<text x="185.6" y="97.6">20</text>
<text x="175.7" y="107.3">48</text>
<text x="95.3" y="138.5" transform="rotate(-29 95.3 138.5)">1.6</text>
<text x="99.7" y="150">3</text>
<text x="109.4" y="152.8" transform="rotate(-90 109.4 152.8)">φ8</text>
<text x="68.9" y="159.4" transform="rotate(-31 68.9 159.4)">SR17</text>
<text x="91" y="168.4">26</text>
<text x="192" y="189.8">制图</text>
<text x="192" y="195.5">校核</text>
</g>
<g font-size="2.4">
<text x="91.4" y="59.9" transform="rotate(-90 91.4 59.9)">0</text>
<text x="97.6" y="56.3" transform="rotate(-90 97.6 56.3)">0</text>
<text x="99.7" y="57.3" transform="rotate(-90 99.7 57.3)">-0.03</text>
<text x="104.3" y="56.8" transform="rotate(-90 104.3 56.8)">0</text>
<text x="106.4" y="57.8" transform="rotate(-90 106.4 57.8)">-0.025</text>
<text x="111.2" y="56.8" transform="rotate(-90 111.2 56.8)">0</text>
<text x="113.3" y="57.8" transform="rotate(-90 113.3 57.8)">-0.033</text>
<text x="117.3" y="59.2" transform="rotate(-90 117.3 59.2)">+0.043</text>
<text x="119.4" y="58.2" transform="rotate(-90 119.4 58.2)">0</text>
<text x="208.8" y="57.7" transform="rotate(-90 208.8 57.7)">0</text>
<text x="210.9" y="58.7" transform="rotate(-90 210.9 58.7)">-0.12</text>
<text x="215.9" y="57.7" transform="rotate(-90 215.9 57.7)">0</text>
<text x="218" y="58.7" transform="rotate(-90 218 58.7)">-0.12</text>
<text x="89.3" y="60.9" transform="rotate(-90 89.3 60.9)">+0.043</text>
<text x="63.8" y="95.4">-0.052</text>
<text x="64.7" y="93.3">0</text>
<text x="72.5" y="154.8" transform="rotate(-31 72.5 154.8)">+0.043</text>
<text x="74.4" y="156.1" transform="rotate(-31 74.4 156.1)">0</text>
</g>
<g font-size="2.1">
<text x="193.3" y="202.1">“复杂部件造型、多轴联动编程与加工”样题</text>
<text x="198.5" y="199.2">2010年全国高职院校技能大赛</text>
</g>
</svg>
